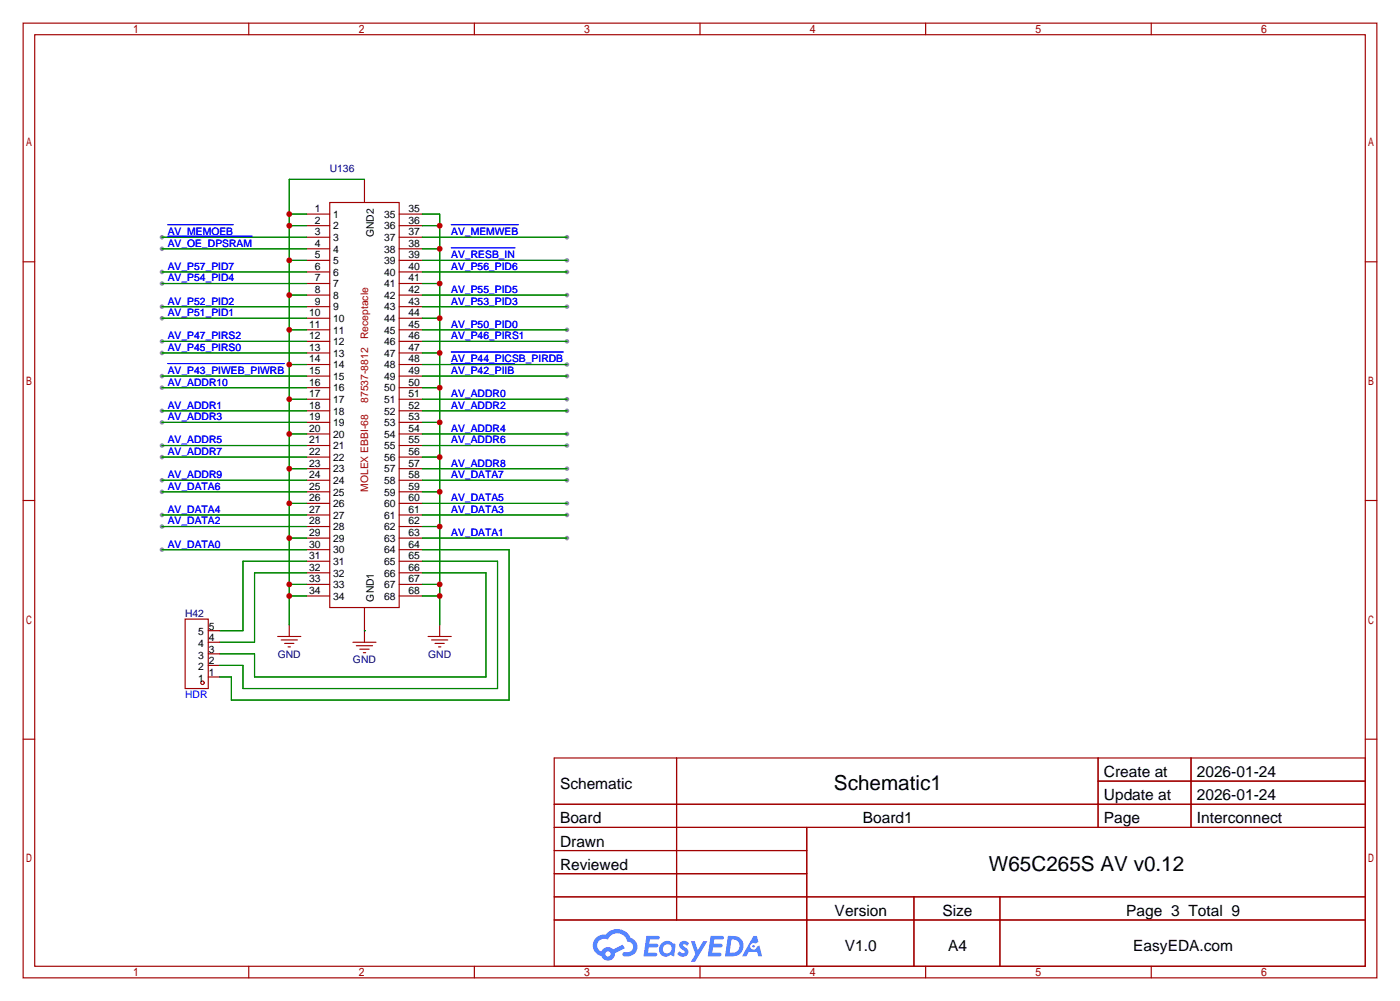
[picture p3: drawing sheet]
<svg xmlns="http://www.w3.org/2000/svg" width="307mm" height="220mm" viewBox="0 0 307 220" stroke-linecap="round" stroke-linejoin="round" font-family="sans-serif">
<g fill="#999">
<circle cx="35.6" cy="52.1" r=".51"/>
<circle cx="35.6" cy="105.4" r=".51"/>
<circle cx="124.5" cy="102.9" r=".51"/>
<circle cx="35.6" cy="100.3" r=".51"/>
<circle cx="124.5" cy="97.8" r=".51"/>
<circle cx="35.6" cy="97.8" r=".51"/>
<circle cx="124.5" cy="95.2" r=".51"/>
<circle cx="35.6" cy="92.7" r=".51"/>
<circle cx="124.5" cy="90.2" r=".51"/>
<circle cx="35.6" cy="90.2" r=".51"/>
<circle cx="124.5" cy="87.6" r=".51"/>
<circle cx="35.6" cy="85.1" r=".51"/>
<circle cx="35.6" cy="120.6" r=".51"/>
<circle cx="124.5" cy="118.1" r=".51"/>
<circle cx="35.6" cy="115.6" r=".51"/>
<circle cx="124.5" cy="113" r=".51"/>
<circle cx="35.6" cy="113" r=".51"/>
<circle cx="124.5" cy="110.5" r=".51"/>
<circle cx="35.6" cy="107.9" r=".51"/>
<circle cx="124.5" cy="105.4" r=".51"/>
<circle cx="124.5" cy="52.1" r=".51"/>
<circle cx="35.6" cy="54.6" r=".51"/>
<circle cx="124.5" cy="57.1" r=".51"/>
<circle cx="35.6" cy="59.7" r=".51"/>
<circle cx="124.5" cy="59.7" r=".51"/>
<circle cx="35.6" cy="62.2" r=".51"/>
<circle cx="124.5" cy="64.8" r=".51"/>
<circle cx="35.6" cy="67.3" r=".51"/>
<circle cx="124.5" cy="67.3" r=".51"/>
<circle cx="35.6" cy="69.8" r=".51"/>
<circle cx="124.5" cy="72.4" r=".51"/>
<circle cx="35.6" cy="74.9" r=".51"/>
<circle cx="124.5" cy="74.9" r=".51"/>
<circle cx="35.6" cy="77.5" r=".51"/>
<circle cx="124.5" cy="80" r=".51"/>
<circle cx="35.6" cy="82.5" r=".51"/>
<circle cx="124.5" cy="82.5" r=".51"/>
</g>
<g fill="none" stroke="#a10000" stroke-width=".25">
<path d="M5.1 5.1h297.2v209.5h-297.2zM7.6 7.6h292.1v204.5h-292.1zM54.6 5.1v2.5M104.1 5.1v2.5M153.7 5.1v2.5M203.2 5.1v2.5M252.7 5.1v2.5M5.1 57.5h2.5M299.7 57.5h2.6M5.1 109.9h2.5M299.7 109.9h2.6M5.1 162.2h2.5"/>
<path d="M121.7 166.4h178v45.7h-178zM121.7 176.5h178M148.5 166.4v35.5M241.1 166.4v15.2M241.1 171.4h58.6M261.5 166.4v15.2M299.7 162.2h2.6M121.7 181.6h178M121.7 186.7h55.4M121.7 196.8h178M121.7 191.8h55.4M177.1 181.6v30.5"/>
<path d="M200.6 196.8v15.3M219.5 196.8v15.3M54.6 212.1v2.5M104.1 212.1v2.5M121.7 201.9h178M153.7 212.1v2.5M203.2 212.1v2.5M252.7 212.1v2.5"/>
</g>
<g fill="#5487ff">
<path d="M149.4 206.8a1.3 1.3 0 0 1 1.8 .3l-.4 .6a.54 .54 0 0 0-.9-.3l.2 .3a1.28 1.28 0 0 1 .7 2 1.53 1.53 0 0 1-2.1-.3l.5-.6 .8 .4a.31 .31 0 0 0 .3-.2 .31 .31 0 0 0-.3-.4 1.12 1.12 0 0 1-.6-1.8z"/>
<path d="M151.7 206.6h.8l.7 2 1.2-2h.9l-2.7 4.5h-.9l1-1.6z"/>
<path d="M141.9 205.4h2.3a.46 .46 0 0 1 .5 .1 .46 .46 0 0 1 .1 .5l-.4 .2h-1.7l-.2 .9h1.7a.4 .4 0 0 1 .3 .5 .4 .4 0 0 1-.4 .3h-1.7l-.1 1.2h1.3a.46 .46 0 0 1 .5 .1 .46 .46 0 0 1 .1 .5l-.3 .2h-2.6z"/>
<path d="M156 205.4h2.3a.47 .47 0 0 1 .5 .1 .47 .47 0 0 1 .1 .5l-.4 .2h-1.7l-.1 .9h1.6a.4 .4 0 0 1 .3 .5 .4 .4 0 0 1-.4 .3h-1.7l-.1 1.2h1.3a.46 .46 0 0 1 .5 .1 .46 .46 0 0 1 .2 .5l-.4 .2h-2.6z"/>
<path d="M165.4 205.4h.7l.4 1.4-.6 .3a.75 .75 0 0 0-1.2 .3 .75 .75 0 0 0 .5 1.1 .75 .75 0 0 0 1-.7l.5-.3 .6 2.4h-.8l-.3-1h-1.8l-.6 1h-.9z"/>
<path d="M159.8 205.4l-.6 4.5h1.4a2.27 2.27 0 0 0 2.6-2.3 2.27 2.27 0 0 0-2.7-2.2zM160.6 206.2a1.5 1.5 0 0 1 1.8 1.5 1.5 1.5 0 0 1-2 1.4h-.2z"/>
<path d="M145.2 207.1a1.6 1.6 0 0 0-.3 2.2 1.6 1.6 0 0 0 2.3 .2l.8 .4 .3-2.5-.2-.2-.4-.1a1.58 1.58 0 0 0-2.5 0zM145.8 207.6a.98 .98 0 0 1 1.6 .4 .98 .98 0 0 1-1 1.3 .94 .94 0 0 1-.9-.7 .94 .94 0 0 1 .3-1z"/>
<path d="M130.9 205.8a2.37 2.37 0 0 0 1.1 4 1.54 1.54 0 0 0 1.8 1 1.54 1.54 0 0 0 1.2-1.6l2.2-1.1-.5-.7-2.1 1a1.57 1.57 0 0 0-2.6 .5 1.5 1.5 0 0 1-.7-2.1 1.5 1.5 0 0 1 2.2-.5 2.23 2.23 0 0 1 2.2-1.5 2.23 2.23 0 0 1 2 1.9 1.16 1.16 0 0 1 1.3 1.1 1.16 1.16 0 0 1-1.1 1.2h-.7a.47 .47 0 0 0-.6 .4 .47 .47 0 0 0 .5 .5 2.17 2.17 0 0 0 2.5-.9 2.17 2.17 0 0 0-.4-2.7l-.8-.4a3.2 3.2 0 0 0-5.4-.8l-1.1 .1zM132.9 209.4a.6 .6 0 0 1 1.2 0 .6 .6 0 0 1-1.2 0z"/>
<circle cx="165.4" cy="207.7" r=".28"/>
</g>
<g fill="none" stroke="#a10000" stroke-width=".25">
<path d="M80 39.4v5M67.3 47h5.1M67.3 49.5h5.1M67.3 52.1h5.1M67.3 54.6h5.1M67.3 57.1h5.1M67.3 59.7h5.1M72.4 44.4h15.2v88.9h-15.2zM87.6 47h5.1M87.6 49.5h5.1M87.6 52.1h5.1M87.6 54.6h5.1"/>
<path d="M87.6 57.1h5.1M87.6 59.7h5.1M67.3 62.2h5.1M67.3 64.8h5.1M67.3 67.3h5.1M67.3 69.8h5.1M67.3 72.4h5.1M67.3 74.9h5.1M67.3 77.5h5.1M87.6 62.2h5.1M87.6 64.8h5.1M87.6 67.3h5.1"/>
<path d="M87.6 69.8h5.1M87.6 72.4h5.1M87.6 74.9h5.1M87.6 77.5h5.1M67.3 80h5.1M67.3 82.5h5.1M67.3 85.1h5.1M67.3 87.6h5.1M67.3 90.2h5.1M67.3 92.7h5.1M67.3 95.2h5.1M67.3 97.8h5.1"/>
<path d="M87.6 80h5.1M87.6 82.5h5.1M87.6 85.1h5.1M87.6 87.6h5.1M87.6 90.2h5.1M87.6 92.7h5.1M87.6 95.2h5.1M87.6 97.8h5.1M67.3 100.3h5.1M67.3 102.9h5.1M67.3 105.4h5.1M67.3 107.9h5.1"/>
<path d="M67.3 110.5h5.1M67.3 113h5.1M67.3 115.6h5.1M67.3 118.1h5.1M87.6 100.3h5.1M87.6 102.9h5.1M87.6 105.4h5.1M87.6 107.9h5.1M87.6 110.5h5.1M87.6 113h5.1M87.6 115.6h5.1M87.6 118.1h5.1"/>
<path d="M40.6 135.9h5.1v15.2h-5.1zM45.7 138.4h2.6M61 139.7h5M63.5 137.2v2.5M67.3 120.6h5.1M67.3 123.2h5.1M67.3 125.7h5.1M67.3 128.3h5.1M67.3 130.8h5.1M80 133.3v7.7M87.6 120.6h5.1M87.6 123.2h5.1"/>
<path d="M87.6 125.7h5.1M87.6 128.3h5.1M87.6 130.8h5.1M94 139.7h5.1M96.5 137.2v2.5M45.7 141h2.6M45.7 148.6h2.6M45.7 146h2.6M45.7 143.5h2.6M61.7 140.5h3.6M62.5 141.2h2M63.2 142h.6"/>
<path d="M77.5 141h5M78.2 141.7h3.6M79 142.5h2M79.8 143.3h.5M94.7 140.5h3.6M95.5 141.2h2M96.3 142h.5"/>
<circle cx="44.4" cy="149.9" r=".38"/>
</g>
<g fill="none" stroke="#008700" stroke-width=".25">
<path d="M80 39.4h-16.5v97.8M35.6 54.6h31.7M35.6 52.1h31.7M35.6 59.7h31.7M63.5 47h3.8M63.5 49.5h3.8M63.5 57.1h3.8M92.7 47h3.8v90.2M92.7 49.5h3.8M92.7 57.1h31.8M92.7 54.6h3.8M92.7 52.1h31.8"/>
<path d="M92.7 59.7h31.8M35.6 77.5h31.7M35.6 69.8h31.7M35.6 62.2h31.7M35.6 67.3h31.7M35.6 74.9h31.7M63.5 64.8h3.8M63.5 72.4h3.8M92.7 64.8h31.8M92.7 72.4h31.8M92.7 77.5h3.8M92.7 69.8h3.8"/>
<path d="M92.7 62.2h3.8M92.7 67.3h31.8M92.7 74.9h31.8M35.6 92.7h31.7M35.6 85.1h31.7M35.6 97.8h31.7M35.6 90.2h31.7M35.6 82.5h31.7M63.5 80h3.8M63.5 87.6h3.8M63.5 95.2h3.8M92.7 80h31.8"/>
<path d="M92.7 87.6h31.8M92.7 95.2h31.8M92.7 92.7h3.8M92.7 85.1h3.8M92.7 97.8h31.8M92.7 90.2h31.8M92.7 82.5h31.8M35.6 115.6h31.7M35.6 107.9h31.7M35.6 100.3h31.7M35.6 105.4h31.7M35.6 113h31.7"/>
<path d="M63.5 102.9h3.8M63.5 110.5h3.8M63.5 118.1h3.8M92.7 102.9h31.8M92.7 110.5h31.8M92.7 118.1h31.8M92.7 115.6h3.8M92.7 107.9h3.8M92.7 100.3h3.8M92.7 105.4h31.8M92.7 113h31.8M35.6 120.6h31.7"/>
<path d="M63.5 128.3h3.8M63.5 130.8h3.8M67.3 123.2h-14v15.2h-5M67.3 125.7h-11.4v15.3h-7.6M80 138.4h.1M92.7 128.3h3.8M92.7 130.8h3.8M92.7 120.6h19.1v33.1h-61v-5.1h-2.5M92.7 123.2h16.5v27.9h-55.9v-5.1h-5M92.7 125.7h14v22.9h-50.8v-5.1h-7.6"/>
</g>
<path d="M36.8 49.3h14.4M36.8 51.9h18.6M99.1 49.3h14.7M99.1 54.4h14M36.8 79.8h25.6M99.1 77.3h24.5M99.1 79.8h13.8" fill="none" stroke="#00f" stroke-width=".22"/>
<g fill="#c00">
<circle cx="63.5" cy="47" r=".63"/>
<circle cx="63.5" cy="49.5" r=".63"/>
<circle cx="63.5" cy="57.1" r=".63"/>
<circle cx="63.5" cy="64.8" r=".63"/>
<circle cx="63.5" cy="72.4" r=".63"/>
<circle cx="63.5" cy="80" r=".63"/>
<circle cx="63.5" cy="87.6" r=".63"/>
<circle cx="63.5" cy="95.2" r=".63"/>
<circle cx="63.5" cy="102.9" r=".63"/>
<circle cx="63.5" cy="110.5" r=".63"/>
<circle cx="63.5" cy="118.1" r=".63"/>
<circle cx="63.5" cy="128.3" r=".63"/>
<circle cx="63.5" cy="130.8" r=".63"/>
<circle cx="96.5" cy="130.8" r=".63"/>
<circle cx="96.5" cy="128.3" r=".63"/>
<circle cx="96.5" cy="115.6" r=".63"/>
<circle cx="96.5" cy="107.9" r=".63"/>
<circle cx="96.5" cy="100.3" r=".63"/>
<circle cx="96.5" cy="92.7" r=".63"/>
<circle cx="96.5" cy="85.1" r=".63"/>
<circle cx="96.5" cy="77.5" r=".63"/>
<circle cx="96.5" cy="69.8" r=".63"/>
<circle cx="96.5" cy="62.2" r=".63"/>
<circle cx="96.5" cy="54.6" r=".63"/>
<circle cx="96.5" cy="49.5" r=".63"/>
</g>
<g font-size="4.5">
<text x="183.1" y="173.4">Schematic1</text>
<text x="217.1" y="191.2">W65C265S AV v0.12</text>
</g>
<g font-size="3.4">
<text x="122.9" y="173.1">Schematic</text>
<text x="242.3" y="170.6">Create at</text>
<text x="262.7" y="170.6">2026-01-24</text>
<text x="242.3" y="175.6">Update at</text>
<text x="262.7" y="175.6">2026-01-24</text>
<text x="122.9" y="180.7">Board</text>
<text x="122.9" y="185.8">Drawn</text>
<text x="189.4" y="180.7">Board1</text>
<text x="242.3" y="180.7">Page</text>
<text x="262.7" y="180.7">Interconnect</text>
<text x="122.9" y="190.9">Reviewed</text>
<text x="183.2" y="201">Version</text>
<text x="206.9" y="201">Size</text>
<text x="247.3" y="201">Page 3 Total 9</text>
<text x="185.5" y="208.7">V1.0</text>
<text x="208.1" y="208.7">A4</text>
<text x="248.8" y="208.7">EasyEDA.com</text>
</g>
<g font-size="2.3" fill="#000080">
<text x="72.4" y="37.6">U136</text>
<text x="40.6" y="135.4">H42</text>
<text x="61" y="144.3">GND</text>
<text x="77.5" y="145.6">GND</text>
<text x="94" y="144.3">GND</text>
</g>
<g font-size="2.3">
<text x="69.1" y="46.5">1</text>
<text x="73.2" y="47.8">1</text>
<text x="84.3" y="47.8">35</text>
<text x="89.7" y="46.5">35</text>
<text x="69.1" y="49.1">2</text>
<text x="69.1" y="51.6">3</text>
<text x="73.2" y="50.3">2</text>
<text x="73.2" y="52.9">3</text>
<text x="82.1" y="52.1" transform="rotate(-90 82.1 52.1)">GND2</text>
<text x="84.3" y="50.3">36</text>
<text x="84.3" y="52.9">37</text>
<text x="89.7" y="49.1">36</text>
<text x="89.7" y="51.6">37</text>
<text x="69.1" y="54.2">4</text>
<text x="69.1" y="56.7">5</text>
<text x="69.1" y="59.2">6</text>
<text x="73.2" y="55.4">4</text>
<text x="73.2" y="58">5</text>
<text x="84.3" y="55.4">38</text>
<text x="84.3" y="58">39</text>
<text x="89.7" y="54.2">38</text>
<text x="89.7" y="56.7">39</text>
<text x="89.7" y="59.2">40</text>
<text x="69.1" y="61.8">7</text>
<text x="69.1" y="64.3">8</text>
<text x="73.2" y="60.5">6</text>
<text x="73.2" y="63">7</text>
<text x="73.2" y="65.6">8</text>
<text x="84.3" y="60.5">40</text>
<text x="84.3" y="63">41</text>
<text x="84.3" y="65.6">42</text>
<text x="89.7" y="61.8">41</text>
<text x="89.7" y="64.3">42</text>
<text x="67.8" y="69.4">10</text>
<text x="67.8" y="71.9">11</text>
<text x="69.1" y="66.9">9</text>
<text x="73.2" y="68.1">9</text>
<text x="73.2" y="70.7">10</text>
<text x="84.3" y="68.1">43</text>
<text x="84.3" y="70.7">44</text>
<text x="89.7" y="66.9">43</text>
<text x="89.7" y="69.4">44</text>
<text x="89.7" y="71.9">45</text>
<text x="67.8" y="74.5">12</text>
<text x="67.8" y="77">13</text>
<text x="73.2" y="73.2">11</text>
<text x="73.2" y="75.7">12</text>
<text x="84.3" y="73.2">45</text>
<text x="84.3" y="75.7">46</text>
<text x="89.7" y="74.5">46</text>
<text x="89.7" y="77">47</text>
<text x="67.8" y="79.6">14</text>
<text x="67.8" y="82.1">15</text>
<text x="73.2" y="78.3">13</text>
<text x="73.2" y="80.8">14</text>
<text x="73.2" y="83.4">15</text>
<text x="84.3" y="78.3">47</text>
<text x="84.3" y="80.8">48</text>
<text x="84.3" y="83.4">49</text>
<text x="89.7" y="79.6">48</text>
<text x="89.7" y="82.1">49</text>
<text x="67.8" y="84.6">16</text>
<text x="67.8" y="87.2">17</text>
<text x="67.8" y="89.7">18</text>
<text x="73.2" y="85.9">16</text>
<text x="73.2" y="88.4">17</text>
<text x="84.3" y="85.9">50</text>
<text x="84.3" y="88.4">51</text>
<text x="89.7" y="84.6">50</text>
<text x="89.7" y="87.2">51</text>
<text x="89.7" y="89.7">52</text>
<text x="67.8" y="92.3">19</text>
<text x="67.8" y="94.8">20</text>
<text x="73.2" y="91">18</text>
<text x="73.2" y="93.5">19</text>
<text x="84.3" y="91">52</text>
<text x="84.3" y="93.5">53</text>
<text x="89.7" y="92.3">53</text>
<text x="89.7" y="94.8">54</text>
<text x="67.8" y="97.3">21</text>
<text x="67.8" y="99.9">22</text>
<text x="73.2" y="96.1">20</text>
<text x="73.2" y="98.6">21</text>
<text x="73.2" y="101.1">22</text>
<text x="84.3" y="96.1">54</text>
<text x="84.3" y="98.6">55</text>
<text x="84.3" y="101.1">56</text>
<text x="89.7" y="97.3">55</text>
<text x="89.7" y="99.9">56</text>
<text x="67.8" y="102.4">23</text>
<text x="67.8" y="105">24</text>
<text x="67.8" y="107.5">25</text>
<text x="73.2" y="103.7">23</text>
<text x="73.2" y="106.2">24</text>
<text x="84.3" y="103.7">57</text>
<text x="84.3" y="106.2">58</text>
<text x="89.7" y="102.4">57</text>
<text x="89.7" y="105">58</text>
<text x="89.7" y="107.5">59</text>
<text x="67.8" y="110">26</text>
<text x="67.8" y="112.6">27</text>
<text x="73.2" y="108.8">25</text>
<text x="73.2" y="111.3">26</text>
<text x="73.2" y="113.8">27</text>
<text x="84.3" y="108.8">59</text>
<text x="84.3" y="111.3">60</text>
<text x="84.3" y="113.8">61</text>
<text x="89.7" y="110">60</text>
<text x="89.7" y="112.6">61</text>
<text x="67.8" y="115.1">28</text>
<text x="67.8" y="117.7">29</text>
<text x="73.2" y="116.4">28</text>
<text x="73.2" y="118.9">29</text>
<text x="84.3" y="116.4">62</text>
<text x="84.3" y="118.9">63</text>
<text x="89.7" y="115.1">62</text>
<text x="89.7" y="117.7">63</text>
<text x="67.8" y="120.2">30</text>
<text x="67.8" y="122.7">31</text>
<text x="67.8" y="125.3">32</text>
<text x="73.2" y="121.5">30</text>
<text x="73.2" y="124">31</text>
<text x="84.3" y="121.5">64</text>
<text x="84.3" y="124">65</text>
<text x="89.7" y="120.2">64</text>
<text x="89.7" y="122.7">65</text>
<text x="89.7" y="125.3">66</text>
<text x="67.8" y="127.8">33</text>
<text x="67.8" y="130.4">34</text>
<text x="73.2" y="126.5">32</text>
<text x="73.2" y="129.1">33</text>
<text x="73.2" y="131.6">34</text>
<text x="84.3" y="126.5">66</text>
<text x="84.3" y="129.1">67</text>
<text x="84.3" y="131.6">68</text>
<text x="89.7" y="127.8">67</text>
<text x="89.7" y="130.4">68</text>
<text x="82.1" y="132" transform="rotate(-90 82.1 132)">GND1</text>
<text x="43.5" y="142">4</text>
<text x="43.5" y="139.5">5</text>
<text x="45.8" y="143.3">3</text>
<text x="45.8" y="140.7">4</text>
<text x="45.8" y="138.2">5</text>
<text x="43.5" y="149.6">1</text>
<text x="43.5" y="147.1">2</text>
<text x="43.5" y="144.6">3</text>
<text x="45.8" y="148.4">1</text>
<text x="45.8" y="145.8">2</text>
</g>
<g font-size="2.3" fill="#00f">
<text x="36.8" y="51.6">AV_MEMOEB</text>
<text x="99.1" y="51.6">AV_MEMWEB</text>
<text x="36.8" y="54.2">AV_OE_DPSRAM</text>
<text x="36.8" y="59.2">AV_P57_PID7</text>
<text x="99.1" y="56.7">AV_RESB_IN</text>
<text x="99.1" y="59.2">AV_P56_PID6</text>
<text x="36.8" y="61.8">AV_P54_PID4</text>
<text x="99.1" y="64.3">AV_P55_PID5</text>
<text x="36.8" y="66.9">AV_P52_PID2</text>
<text x="36.8" y="69.4">AV_P51_PID1</text>
<text x="99.1" y="66.9">AV_P53_PID3</text>
<text x="99.1" y="71.9">AV_P50_PID0</text>
<text x="36.8" y="74.5">AV_P47_PIRS2</text>
<text x="36.8" y="77">AV_P45_PIRS0</text>
<text x="99.1" y="74.5">AV_P46_PIRS1</text>
<text x="36.8" y="82.1">AV_P43_PIWEB_PIWRB</text>
<text x="99.1" y="79.6">AV_P44_PICSB_PIRDB</text>
<text x="99.1" y="82.1">AV_P42_PIIB</text>
<text x="36.8" y="89.7">AV_ADDR1</text>
<text x="36.8" y="84.6">AV_ADDR10</text>
<text x="99.1" y="89.7">AV_ADDR2</text>
<text x="99.1" y="87.2">AV_ADDR0</text>
<text x="36.8" y="92.3">AV_ADDR3</text>
<text x="99.1" y="94.8">AV_ADDR4</text>
<text x="36.8" y="99.9">AV_ADDR7</text>
<text x="36.8" y="97.3">AV_ADDR5</text>
<text x="99.1" y="97.3">AV_ADDR6</text>
<text x="36.8" y="105">AV_ADDR9</text>
<text x="36.8" y="107.5">AV_DATA6</text>
<text x="99.1" y="102.4">AV_ADDR8</text>
<text x="99.1" y="105">AV_DATA7</text>
<text x="36.8" y="112.6">AV_DATA4</text>
<text x="99.1" y="112.6">AV_DATA3</text>
<text x="99.1" y="110">AV_DATA5</text>
<text x="36.8" y="115.1">AV_DATA2</text>
<text x="99.1" y="117.7">AV_DATA1</text>
<text x="36.8" y="120.2">AV_DATA0</text>
<text x="40.6" y="153.2">HDR</text>
</g>
<g font-size="2.3" fill="#a00000">
<text x="80.8" y="74.4" transform="rotate(-90 80.8 74.4)">Receptacle</text>
<text x="80.8" y="88.4" transform="rotate(-90 80.8 88.4)">87537-8812</text>
<text x="80.8" y="107.9" transform="rotate(-90 80.8 107.9)">MOLEX EBBI-68</text>
</g>
</svg>
